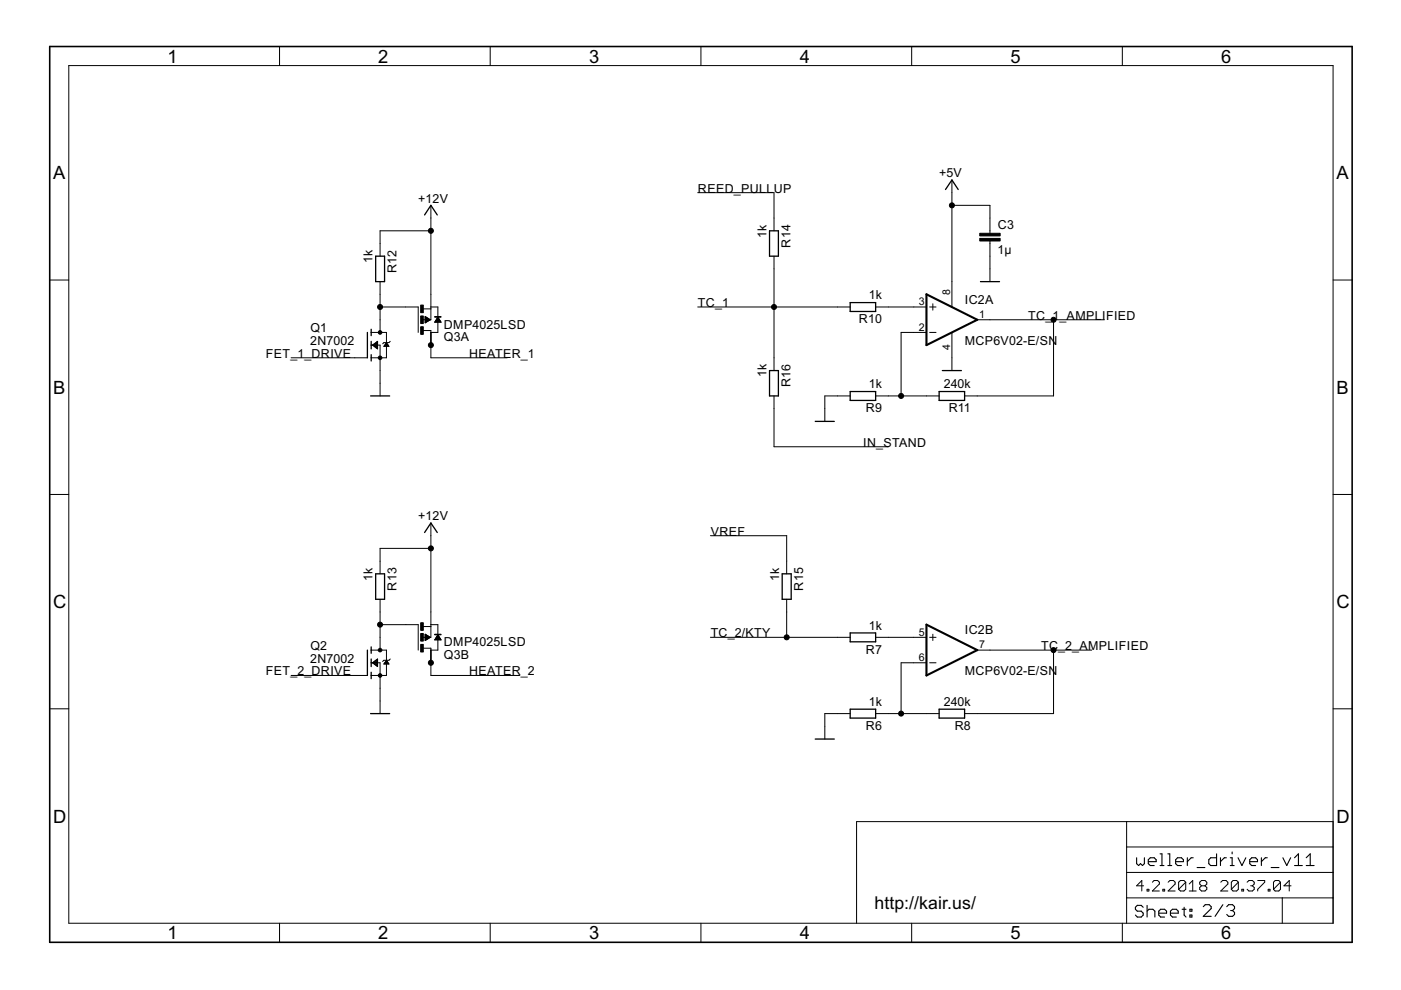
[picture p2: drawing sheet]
<svg xmlns="http://www.w3.org/2000/svg" width="297mm" height="210mm" viewBox="0 0 297 210" stroke-linecap="round" stroke-linejoin="round" font-family="sans-serif">
<g fill="#000" stroke="#000" stroke-width=".21">
<path d="M14.6 13.9v181.8zM59.3 9.9v4zM103.9 9.9v4zM148.6 9.9v4zM193.3 9.9v4zM238 9.9v4zM14.6 13.9h268zM10.5 59.4h4.1zM80.6 51.6v2.7zM80.6 48.9v2.7zM80.6 48.9h10.8zM91.4 43.5v2.7z"/>
<path d="M91.4 46.2v2.7zM164.1 46.2v2.7zM164.1 54.3v2.7zM164.1 57v8.1zM164.1 40.9v5.3zM147.9 40.9h16.2zM201.8 59.7v5.4zM201.8 38.2v2.7zM201.8 43.5v16.2zM201.8 40.9v2.6zM201.8 43.5h8.1zM209.9 48.9v.6z"/>
<path d="M209.9 51.1v.5zM209.9 46.2v2.7zM209.9 51.6v2.7zM209.9 57v2.7zM209.9 54.3v2.7zM209.9 43.5v2.7zM282.6 59.4h4.1zM75.2 75.9h2.7zM61.7 75.9h13.5zM78.7 73.2h1.9zM78.7 70.5h3.2zM79 73.2l1.1-.8z"/>
<path d="M79 73.2h1.1zM79.1 73.1h1zM79.2 73.3h.9zM79.3 73h.8zM79.4 73.5h.7zM79.4 72.8h.7zM79.5 73.6h.6zM79.6 72.7h.5zM79.7 73.7h.4zM79.8 72.6h.3zM79.9 73.9h.2zM80.1 72.4v1.6z"/>
<path d="M79 73.2l1.1 .8zM80.6 75.9v2.7zM80.6 67.8v2.7zM80.6 73.2v2.7zM78.7 75.9h1.9zM80.6 75.9h1.3zM80.6 59.7v2.7zM80.6 78.6v2.7zM80.6 65.1v2.7zM80.6 62.4v2.7zM81.4 72.6l-.3 .3zM81.4 73.4h1.1z"/>
<path d="M81.4 73.3h1zM81.6 73.2h.7zM81.6 73.1h.6zM81.7 73h.4zM81.8 72.8h.3zM81.9 70.5v2.1zM81.9 72.6v3.3zM81.4 72.6h.5zM81.9 72.6l-.5 .8zM81.9 72.6h.6zM81.9 72.6l.6 .8zM82.7 72.4l-.2 .2z"/>
<path d="M86 65.1h2.7zM80.6 65.1h5.4zM88.7 65.1v5.4zM89.6 67.8h1.8zM89.7 65.5h1.7zM89.7 70.1h1.7zM90.1 67.1v1.4zM90.1 68.5l1.1-.7zM90.1 68.3h.2zM90.1 68.3h.4zM90.1 68.2h.5zM90.1 68.1h.6z"/>
<path d="M90.1 68h.7zM90.1 68h.9zM90.1 67.9h1zM90.1 67.8h1.1zM90.1 67.7h1zM90.1 67.6h.9zM90.1 67.6h.8zM90.1 67.5h.7zM90.1 67.4h.6zM90.1 67.4h.4zM90.1 67.3h.3zM90.1 67.2h.2z"/>
<path d="M90.1 67.1l1.1 .7zM91.4 70.5v2.7zM91.4 62.4v2.7zM91.4 65.5v2.3zM91.4 70.1v.4zM91.4 70.5h1.4zM91.4 65.1v.4zM91.4 48.9v13.5zM91.4 73.2v2.7zM91.4 75.9h16.1zM92.2 68.3h1.3zM92.3 68.2h1.1z"/>
<path d="M92.3 68.1h1.1zM92.4 68h.9zM92.5 67.9h.7zM92.5 67.8h.7zM92.5 67.7h.7zM92.6 67.6h.5zM92.6 67.6h.4zM92.7 67.5h.3zM92.7 67.4h.3zM92.8 67.4h.1zM92.8 65.1v2.1zM91.4 65.1h1.4z"/>
<path d="M92.8 68.2v2.3zM92.8 67.2l-.6 1.1zM92.8 67.2l.7 1.1zM164.1 75.9v2.7zM147.9 65.1h16.2zM164.1 65.1v10.8zM177.6 65.1h2.7zM164.1 65.1h13.5zM185.7 65.1h2.6zM188.3 65.1h5.4zM191.1 70.5h2.6zM191.1 70.5v13.4z"/>
<path d="M193.7 70.5h2.7zM193.7 65.1h2.7zM197.1 65.1h1.4zM197.1 70.5h1.4zM197.8 64.4v1.4zM201.8 70.5v5.4zM201.8 75.9v2.7zM207.2 67.8h2.7zM209.9 67.8h13.5zM223.4 67.8h10.7zM80.6 81.3v2.6zM164.1 83.9v2.7z"/>
<path d="M164.1 86.6v8.1zM164.1 94.7h24.2zM174.9 86.6v2.7zM174.9 83.9v2.7zM177.6 83.9h2.7zM174.9 83.9h2.7zM185.7 83.9h2.6zM188.3 83.9h2.8zM191.1 83.9h5.3zM196.4 83.9h2.7zM204.5 83.9h2.7zM207.2 83.9h16.2z"/>
<path d="M223.4 67.8v16.1zM10.5 104.8h4.1zM80.6 119v2.7zM80.6 116.3v2.7zM80.6 116.3h10.8zM91.4 110.9v2.7zM91.4 113.6v2.7zM166.8 119v2.7zM166.8 113.6v5.4zM150.6 113.6h16.2zM282.6 104.8h4.1zM78.7 137.8h3.2z"/>
<path d="M79.7 140h.4zM79.9 139.8h.2zM80.1 139.7v1.6zM80.6 135.1v2.7zM80.6 127.1v2.7zM80.6 132.4v2.7zM80.6 129.8v2.6zM81.4 140l-.3 .3zM81.9 137.8v2.2zM81.9 140v3.2zM81.4 140h.5zM81.9 140l-.5 .8z"/>
<path d="M81.9 140h.6zM82.7 139.7l-.2 .3zM86 132.4h2.7zM80.6 132.4h5.4zM88.7 132.4v5.4zM89.6 135.1h1.8zM89.7 132.8h1.7zM89.7 137.4h1.7zM90.1 134.5v1.3zM90.1 135.8l1.1-.7zM90.1 135.7h.2zM90.1 135.6h.3z"/>
<path d="M90.1 135.6h.5zM90.1 135.5h.6zM90.1 135.4h.7zM90.1 135.3h.8zM90.1 135.2h1zM90.1 135.2h1.1zM90.1 135.1h1zM90.1 135h.9zM90.1 134.9h.8zM90.1 134.9h.7zM90.1 134.8h.6zM90.1 134.7h.5z"/>
<path d="M90.1 134.6h.3zM90.1 134.6h.2zM90.1 134.5l1.1 .6zM91.4 129.8v2.6zM91.4 132.8v2.3zM91.4 137.4v.4zM91.4 137.8h1.4zM91.4 132.4v.4zM91.4 137.8v2.7zM91.4 116.3v13.5zM92.2 135.7h1.3zM92.2 135.6h1.3z"/>
<path d="M92.2 135.6h1.2zM92.3 135.5h1.1zM92.4 135.4h.9zM92.4 135.3h.9zM92.4 135.2h.8zM92.5 135.2h.7zM92.5 135.1h.7zM92.6 135h.5zM92.6 134.9h.4zM92.7 134.9h.3zM92.7 134.8h.3zM92.8 134.7h.1z"/>
<path d="M92.8 132.4v2.2zM91.4 132.4h1.4zM92.8 135.6v2.2zM92.8 134.6l-.6 1.1zM92.8 134.6l.7 1.1zM166.8 127.1v2.7zM166.8 129.8v5.3zM166.8 135.1h10.8zM150.6 135.1h16.2zM177.6 135.1h2.7zM185.7 135.1h2.6zM188.3 135.1h5.4z"/>
<path d="M193.7 135.1h2.7zM197.1 135.1h1.4zM197.8 134.5v1.3zM207.2 137.8h2.7zM209.9 137.8h13.5zM223.4 137.8h8.1zM10.5 150.3h4.1zM75.2 143.2h2.7zM61.7 143.2h13.5zM78.7 140.5h1.9zM79 140.5l1.1-.8zM79.1 140.6h1z"/>
<path d="M79.1 140.5h1zM79.2 140.7h.9zM79.2 140.3h.9zM79.4 140.2h.7zM79.4 140.9h.7zM79.6 140.1h.5zM79.6 141h.5zM79.8 141.1h.3zM79.9 141.2h.2zM79 140.5l1.1 .8zM80.6 143.2v2.7zM80.6 140.5v2.7z"/>
<path d="M78.7 143.2h1.9zM80.6 143.2h1.3zM80.6 148.6v2.7zM80.6 145.9v2.7zM81.4 140.8h1.1zM81.4 140.7h1zM81.5 140.6h.8zM81.6 140.5h.7zM81.7 140.3h.5zM81.8 140.2h.3zM81.9 140.1h.1zM81.9 140l.6 .8z"/>
<path d="M91.4 140.5v2.7zM91.4 143.2h18.8zM174.9 154v2.7zM174.9 151.3v2.7zM174.9 151.3h2.7zM177.6 151.3h2.7zM185.7 151.3h2.6zM188.3 151.3h2.8zM191.1 140.5h2.6zM191.1 140.5v10.8zM191.1 151.3h5.3zM193.7 140.5h2.7z"/>
<path d="M196.4 151.3h2.7zM197.1 140.5h1.4zM204.5 151.3h2.7zM207.2 151.3h16.2zM223.4 137.8v13.5zM282.6 150.3h4.1zM181.6 174.2h57.3zM238.9 174.2h43.7zM238.9 179.6h43.7zM238.9 174.2v5.4zM282.6 174.2v5.4zM14.6 195.7h268z"/>
<path d="M59.3 195.7v4.1zM103.9 195.7v4.1zM148.6 195.7v4.1zM181.6 174.2v21.5zM193.3 195.7v4.1zM238 195.7v4.1zM238.9 190.4v5.3zM238.9 185v5.4zM238.9 185h43.7zM238.9 179.6v5.4zM241 187.8h1.5zM242.1 186.7v2.2z"/>
<path d="M242.1 186.7l-1.1 1.1zM243.2 188.6v.3zM243.2 188.6h.4zM243.6 188.6v.3zM243.2 188.9h.4zM244.3 188.9l1.5-1.5zM244.7 186.7l-.4 .3zM244.7 186.7h.7zM244.3 188.9h1.5zM245.8 187v.4zM245.4 186.7l.4 .3zM246.5 188.6v.3z"/>
<path d="M246.5 188.6h.4zM246.9 188.6v.3zM246.5 188.9h.4zM249.2 187.4l-1.5 1.5zM247.7 187l.4-.3zM248.1 186.7h.7zM247.7 188.9h1.5zM249.2 187v.4zM248.8 186.7l.4 .3zM249.9 187v1.6zM249.9 187l.4-.3zM249.9 188.6l1.5-1.6z"/>
<path d="M250.3 186.7h.7zM249.9 188.6l.4 .3zM251 186.7l.4 .3zM250.3 188.9h.7zM251.4 187v1.6zM251 188.9l.4-.3zM252.1 187.4l.8-.7zM252.1 188.9h1.5zM252.9 186.7v2.2zM254.4 187l.3-.3zM254.4 188.2v.4zM254.4 188.2l.3-.4z"/>
<path d="M254.4 187v.4zM254.7 186.7h.8zM254.4 188.6l.3 .3zM254.4 187.4l.3 .4zM254.7 187.8h.8zM255.5 186.7l.4 .3zM255.5 187.8l.4 .4zM254.7 188.9h.8zM255.9 187v.4zM255.9 187.4l-.4 .4zM255.9 188.2v.4zM255.5 188.9l.4-.3z"/>
<path d="M258.8 188.9l1.5-1.5zM258.8 187l.4-.3zM259.2 186.7h.7zM258.8 188.9h1.5zM260.3 187v.4zM259.9 186.7l.4 .3zM261.1 187v1.6zM261.1 187l.3-.3zM262.6 187l-1.5 1.6zM261.4 186.7h.8zM261.1 188.6l.3 .3zM262.2 186.7l.4 .3z"/>
<path d="M261.4 188.9h.8zM262.6 187v1.6zM262.6 188.6l-.4 .3zM263.3 188.6v.3zM263.3 188.6h.4zM263.7 188.6v.3zM263.3 188.9h.4zM264.4 187l.4-.3zM264.8 186.7h.7zM264.4 188.6l.4 .3zM265.5 186.7l.4 .3zM265.2 187.8h.3z"/>
<path d="M265.5 187.8l.4 .4zM264.8 188.9h.7zM265.9 187v.4zM265.9 187.4l-.4 .4zM265.9 188.2v.4zM265.5 188.9l.4-.3zM266.7 186.7h1.4zM266.7 188.6v.3zM268.1 186.7v.3zM268.1 187l-1.4 1.6zM268.9 188.6v.3zM268.9 188.6h.4z"/>
<path d="M269.3 188.6v.3zM268.9 188.9h.4zM270 187v1.6zM270 187l.4-.3zM271.5 187l-1.5 1.6zM270.4 186.7h.7zM270 188.6l.4 .3zM271.1 186.7l.4 .3zM270.4 188.9h.7zM271.5 187v1.6zM271.5 188.6l-.4 .3zM271.9 190.4v5.3z"/>
<path d="M271.9 190.4h10.7zM238.9 190.4h33zM272.2 187.8h1.5zM273.3 186.7v2.2zM272.2 187.8l1.1-1.1zM282.6 190.4v5.3zM282.6 185v5.4zM282.6 179.6v5.4zM282.6 13.9v181.8z"/>
<circle cx="91.4" cy="48.9" r=".53"/>
<circle cx="201.8" cy="43.5" r=".53"/>
<circle cx="80.6" cy="70.5" r=".38"/>
<circle cx="80.6" cy="75.9" r=".38"/>
<circle cx="80.6" cy="65.1" r=".53"/>
<circle cx="91.4" cy="73.2" r=".53"/>
<circle cx="164.1" cy="65.1" r=".53"/>
<circle cx="223.4" cy="67.8" r=".53"/>
<circle cx="191.1" cy="83.9" r=".53"/>
<circle cx="91.4" cy="116.3" r=".53"/>
<circle cx="80.6" cy="137.8" r=".38"/>
<circle cx="80.6" cy="132.4" r=".53"/>
<circle cx="166.8" cy="135.1" r=".53"/>
<circle cx="223.4" cy="137.8" r=".53"/>
<circle cx="80.6" cy="143.2" r=".38"/>
<circle cx="91.4" cy="140.5" r=".53"/>
<circle cx="191.1" cy="151.3" r=".53"/>
</g>
<g fill="#000" stroke="#000" stroke-width=".23">
<path d="M240.7 192.4v.4zM240.7 192.8l.4 .4zM241 181.9v1.2zM241 183.1l.4 .4zM240.7 192.4l.4-.4zM241.1 193.2h.9zM240.7 194l.4 .4zM241.4 183.5l.4-.4zM241.8 183.1l.4 .4zM241.1 192h.9zM242 193.2l.4 .4zM241.1 194.4h.9z"/>
<path d="M242.2 183.5l.4-.4zM242 192l.4 .4zM242.4 193.6v.4zM242.4 194l-.4 .4zM242.6 181.9v1.2zM243.2 192v2.4zM243.6 192.8l-.4 .4zM243.5 182.3v.8zM243.5 182.3l.4-.4zM243.6 192.8h.8zM243.5 183.1l.4 .4zM243.9 181.9h.8z"/>
<path d="M244.4 192.8l.5 .4zM243.9 183.5h.8zM244.7 181.9l.4 .4zM244.9 193.2v1.2zM245.1 182.3v.4zM243.5 182.7h1.6zM245.7 193.2v.8zM245.7 193.2l.4-.4zM246 181h.4zM246 183.5h.8zM245.7 194l.4 .4zM246.1 192.8h.8z"/>
<path d="M246.4 181v2.5zM246.1 194.4h.8zM246.9 192.8l.4 .4zM247.3 193.2v.4zM245.7 193.6h1.6zM247.6 181h.4zM247.6 183.5h.8zM248 181v2.5zM248.2 193.2v.8zM248.2 193.2l.4-.4zM248.2 194l.4 .4zM248.6 192.8h.8z"/>
<path d="M249.3 182.3v.8zM249.7 181.9l-.4 .4zM248.6 194.4h.8zM249.4 192.8l.4 .4zM249.3 183.1l.4 .4zM249.7 181.9h.8zM249.8 193.2v.4zM248.2 193.6h1.6zM249.7 183.5h.8zM250.5 181.9l.4 .4zM250.6 192.8h.9zM250.9 182.3v.4z"/>
<path d="M249.3 182.7h1.6zM251.1 192.4v1.6zM251.1 194l.4 .4zM251.7 181.9v1.6zM251.7 182.7l.9-.8zM252.3 192.8h.4zM252.3 192.8v.4zM252.3 194h.4zM252.3 194v.4zM252.6 181.9h.4zM252.7 192.8v.4zM252.3 193.2h.4z"/>
<path d="M252.7 194v.4zM252.3 194.4h.4zM253.8 183.9h1.7zM255.1 194.3l1.7-1.7zM255.5 191.8l-.4 .4zM256.3 182.3v.8zM256.7 181.9l-.4 .4zM255.5 191.8h.9zM256.3 183.1l.4 .4zM256.7 181.9h1.2zM255.1 194.3h1.7zM256.8 192.2v.4z"/>
<path d="M256.4 191.8l.4 .4zM259.3 191.8l-1.7 2.5zM257.9 181v2.5zM256.7 183.5h1.2zM258.8 181.9v1.6zM258.8 182.7l.8-.8zM259.6 181.9h.4zM260.5 191.8l-.4 .4zM260.5 191.8h.8zM260.1 193.9l.4 .4zM260.8 181.9h.4zM260.8 183.5h.9z"/>
<path d="M261.2 181.9v1.6zM261.2 180.6v.4zM261.3 191.8l.4 .4zM260.9 193.1h.4zM261.3 193.1l.4 .4zM260.5 194.3h.8zM261.7 192.2v.4zM261.7 192.6l-.4 .5zM261.7 193.5v.4zM261.3 194.3l.4-.4zM262.5 181.9l.8 1.6zM264.1 181.9l-.8 1.6z"/>
<path d="M265 182.3v.8zM265 182.3l.4-.4zM265 183.1l.4 .4zM265.4 181.9h.8zM265.4 183.5h.8zM266.2 181.9l.4 .4zM266.6 182.3v.4zM265 182.7h1.6zM267.4 181.9v1.6zM267.4 182.7l.9-.8zM268.3 181.9h.4zM269.5 183.9h1.7z"/>
<path d="M272 181.9l.8 1.6zM273.6 181.9l-.8 1.6zM274.5 181.9l.8-.9zM274.5 183.5h1.6zM275.3 181v2.5zM276.9 181.9l.9-.9zM276.9 183.5h1.7zM277.8 181v2.5z"/>
</g>
<path d="M10.5 9.9v189.9zM10.5 9.9h276.2zM10.5 199.8h276.2zM286.7 9.9v189.9z" fill="#000" stroke="#000" stroke-width=".34"/>
<path d="M196.4 62.4v10.8zM196.4 73.2l10.8-5.4zM196.4 62.4l10.8 5.4zM196.4 132.4v10.8zM196.4 132.4l10.8 5.4zM196.4 143.2l10.8-5.4z" fill="#000" stroke="#000" stroke-width=".44"/>
<g fill="#000" stroke="#000" stroke-width=".28">
<path d="M201.8 38.2l-1.3 2zM79.7 54.3v5.4zM79.7 59.7h1.8zM79.7 54.3h1.8zM81.5 54.3v5.4zM91.4 43.5l-1.4 2.1zM91.4 43.5l1.3 2.1zM163.2 48.9v5.4zM163.2 54.3h1.8zM163.2 48.9h1.8zM165 48.9v5.4zM201.8 38.2l1.4 2z"/>
<path d="M207.9 59.7h4zM77.9 70.5v5.4zM78.7 72.4v.8zM78.7 73.2v.8zM78.7 69.8v.7zM78.7 70.5v.7zM78.7 75.2v.7zM78.7 75.9v.6zM163.2 78.6v5.3zM163.2 78.6h1.8zM180.3 66h5.4zM180.3 64.2v1.8z"/>
<path d="M180.3 64.2h5.4zM185.7 64.2v1.8zM199.8 78.6h4zM78.6 83.9h4zM163.2 83.9h1.8zM165 78.6v5.3zM172.8 89.3h4.1zM180.3 84.9h5.4zM180.3 83v1.9zM180.3 83h5.4zM185.7 83v1.9zM199.1 84.9h5.4z"/>
<path d="M199.1 83v1.9zM199.1 83h5.4zM204.5 83v1.9zM91.4 110.9l-1.4 2zM91.4 110.9l1.3 2zM77.9 137.8v5.4zM78.7 139.7v.8zM78.7 137.2v.6zM78.7 137.8v.7zM79.7 121.7v5.4zM79.7 127.1h1.8zM79.7 121.7h1.8z"/>
<path d="M81.5 121.7v5.4zM165.8 121.7v5.4zM165.8 127.1h1.9zM165.8 121.7h1.9zM167.7 121.7v5.4zM180.3 136.1h5.4zM180.3 134.2v1.9zM180.3 134.2h5.4zM185.7 134.2v1.9zM78.6 151.3h4zM78.7 140.5v.8zM78.7 142.5v.7z"/>
<path d="M78.7 143.2v.7zM172.8 156.7h4.1zM180.3 152.3h5.4zM180.3 150.4v1.9zM180.3 150.4h5.4zM185.7 150.4v1.9zM199.1 152.3h5.4zM199.1 150.4v1.9zM199.1 150.4h5.4zM204.5 150.4v1.9z"/>
</g>
<path d="M207.7 50.5h4.3v.6h-4.3zM207.7 49.5h4.3v.5h-4.3zM89.2 69.3h.5v1.6h-.5zM89.2 67h.5v1.6h-.5zM89.2 64.7h.5v1.6h-.5zM92.2 67.1h1.3v.1h-1.3zM89.2 136.6h.5v1.6h-.5zM89.2 134.3h.5v1.6h-.5zM89.2 132h.5v1.6h-.5zM92.2 134.5h1.3v.1h-1.3z" fill="#000" stroke="#000" stroke-width=".21"/>
<g font-size="4.3">
<text x="35.5" y="13.3">1</text>
<text x="80.2" y="13.3">2</text>
<text x="124.9" y="13.3">3</text>
<text x="169.6" y="13.3">4</text>
<text x="214.2" y="13.3">5</text>
<text x="258.9" y="13.3">6</text>
<text x="11.2" y="38">A</text>
<text x="283.3" y="38">A</text>
<text x="11.2" y="83.5">B</text>
<text x="283.3" y="83.5">B</text>
<text x="11.2" y="128.9">C</text>
<text x="283.3" y="128.9">C</text>
<text x="11.2" y="174.4">D</text>
<text x="283.3" y="174.4">D</text>
<text x="35.5" y="199.2">1</text>
<text x="80.2" y="199.2">2</text>
<text x="124.9" y="199.2">3</text>
<text x="169.6" y="199.2">4</text>
<text x="214.2" y="199.2">5</text>
<text x="258.9" y="199.2">6</text>
</g>
<text font-size="4.2" x="185.4" y="192.8">http://kair.us/</text>
<g font-size="2.9">
<text x="148" y="40.8">REED_PULLUP</text>
<text x="199.1" y="37.6">+5V</text>
<text x="88.7" y="43">+12V</text>
<text x="162.5" y="50.4" transform="rotate(-90 162.5 50.4)">1k</text>
<text x="167.6" y="52.5" transform="rotate(-90 167.6 52.5)">R14</text>
<text x="211.5" y="53.9">1µ</text>
<text x="211.6" y="48.5">C3</text>
<text x="79" y="55.8" transform="rotate(-90 79 55.8)">1k</text>
<text x="84.1" y="57.9" transform="rotate(-90 84.1 57.9)">R12</text>
<text x="148" y="65.1">TC_1</text>
<text x="184.2" y="63.5">1k</text>
<text x="204.6" y="64.4">IC2A</text>
<text x="65.8" y="70.5">Q1</text>
<text x="94.1" y="69.7">DMP4025LSD</text>
<text x="182.1" y="68.6">R10</text>
<text x="218" y="67.8">TC_1_AMPLIFIED</text>
<text x="56.4" y="75.9">FET_1_DRIVE</text>
<text x="65.8" y="73.2">2N7002</text>
<text x="94.1" y="72.4">Q3A</text>
<text x="99.5" y="75.9">HEATER_1</text>
<text x="204.6" y="73.2">MCP6V02-E/SN</text>
<text x="162.5" y="80" transform="rotate(-90 162.5 80)">1k</text>
<text x="167.6" y="82.1" transform="rotate(-90 167.6 82.1)">R16</text>
<text x="184.2" y="82.3">1k</text>
<text x="200.1" y="82.3">240k</text>
<text x="183.6" y="87.4">R9</text>
<text x="201.1" y="87.4">R11</text>
<text x="183" y="94.7">IN_STAND</text>
<text x="88.7" y="110.4">+12V</text>
<text x="150.7" y="113.6">VREF</text>
<text x="79" y="123.1" transform="rotate(-90 79 123.1)">1k</text>
<text x="84.1" y="125.2" transform="rotate(-90 84.1 125.2)">R13</text>
<text x="165.2" y="123.1" transform="rotate(-90 165.2 123.1)">1k</text>
<text x="170.3" y="125.2" transform="rotate(-90 170.3 125.2)">R15</text>
<text x="65.8" y="137.8">Q2</text>
<text x="94.1" y="137">DMP4025LSD</text>
<text x="150.7" y="135.1">TC_2/KTY</text>
<text x="184.2" y="133.5">1k</text>
<text x="204.6" y="134.5">IC2B</text>
<text x="220.7" y="137.8">TC_2_AMPLIFIED</text>
<text x="56.4" y="143.2">FET_2_DRIVE</text>
<text x="65.8" y="140.5">2N7002</text>
<text x="94.1" y="139.7">Q3B</text>
<text x="99.5" y="143.2">HEATER_2</text>
<text x="183.6" y="138.6">R7</text>
<text x="204.6" y="143.2">MCP6V02-E/SN</text>
<text x="184.2" y="149.7">1k</text>
<text x="200.1" y="149.7">240k</text>
<text x="183.6" y="154.8">R6</text>
<text x="202.4" y="154.8">R8</text>
</g>
<g font-size="2.5">
<text x="194.8" y="64.7">3</text>
<text x="201.4" y="62.6" transform="rotate(-90 201.4 62.6)">8</text>
<text x="194.8" y="70.1">2</text>
<text x="207.6" y="67.4">1</text>
<text x="201.4" y="74.2" transform="rotate(-90 201.4 74.2)">4</text>
<text x="194.8" y="134.8">5</text>
<text x="207.6" y="137.5">7</text>
<text x="194.8" y="140.1">6</text>
</g>
</svg>
